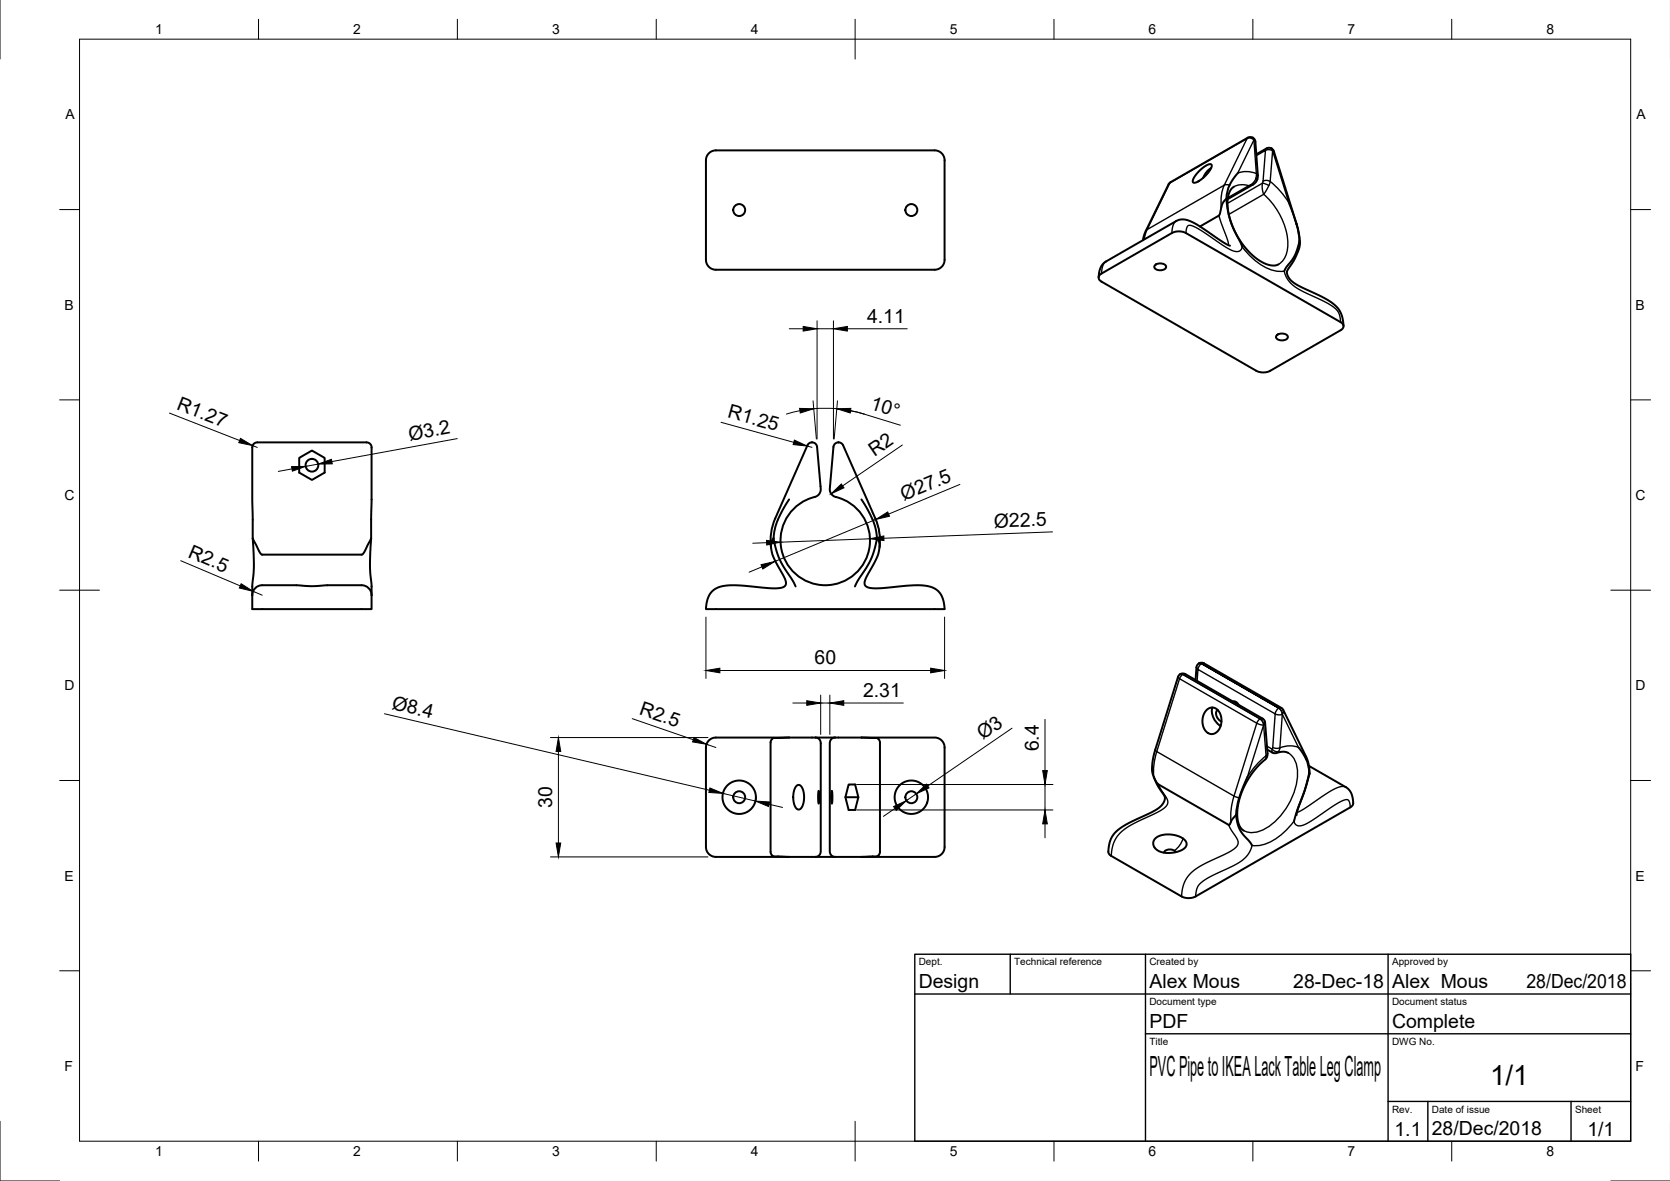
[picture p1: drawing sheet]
<svg xmlns="http://www.w3.org/2000/svg" width="420mm" height="297mm" viewBox="0 0 420 297" stroke-linecap="round" stroke-linejoin="round" font-family="sans-serif">
<!-- layer: Visible -->
<g fill="none" stroke="#000" stroke-width=".5">
<path d="M178.3 38.6a2.49 2.49 0 0 1 1.8-.8h55a2.5 2.5 0 0 1 2.5 2.5v25a2.5 2.5 0 0 1-2.5 2.5h-55a2.5 2.5 0 0 1-2.5-2.5v-25a2.49 2.49 0 0 1 .7-1.7zM319.9 37.3h-1.1l-2.7 1.5M319.9 37.3v.1M319.9 37.4l.6 .7 5.8 18.6 .5 2.2 .2 2.4M301.7 43l2.2-1.6a.61 .61 0 0 1 .9 0 .61 .61 0 0 1-.1 .9l-1.6 2.1-2.1 1.4a.59 .59 0 0 1-.9 0 .59 .59 0 0 1 .2-.8zM304.7 42.3l-1.1 1-.9 1.4M308.6 50l-1.1 1.3-.8 2.9-4.8 2.8M308.6 50l.3 3 .7 2.5 2.9 6.6M308.9 50.1l6.5-3.8 .9-1 .2-1.1-.7-8.6-.2-.7-.6-.4-1.1 .1-19.6 11.4-6.1 12.2-.7 2.2M310.4 47l-.7 .7-.6 1.1-.2 1.6v1.6l.8 3.8 1.7 3.8 2.3 3.2 1.5 1.5 1.5 1.1 1.4 .8 1.3 .5 1.2 .1 1.1-.3M311.4 43.6l-.3 .3a10.1 10.1 0 0 0-2.5 6.1M324.3 51l.7 1.9a30.3 30.3 0 0 1 1.9 7.7"/>
<path d="M276.7 69.1l18.2-10.5 1.2-.4 1.3 .1 1 .3 39.3 22.8a1.03 1.03 0 0 1-.4 1.7l-17.8 10.2-1.2 .3h-1.3l-.9-.3-39.4-22.8a.93 .93 0 0 1 0-1.4zM290.6 66.7a1.96 1.96 0 0 1 2.8 .3 1.3 1.3 0 0 1-1.7 1 .9 .9 0 0 1-1-.3 .9 .9 0 0 1-.1-1zM309.5 61.8l-2-1-7.2-4.8-1.9-.7h-1.7l-18.7 10.6-.6 .6-.6 1-.4 2.3M323.1 68.2l2.6-3.9 1.2-3.7 .1 1.2-.4 1.3-1 2.4-1.8 2.7v.7l.3 .7 .8 1 1.1 .9 7.3 3.5 2.6 1.8 .9 1 .6 1.1 .4 1.5 .2 1.6M321.2 84.4a1.96 1.96 0 0 1 2.8 .2 1.3 1.3 0 0 1-1.7 1 .9 .9 0 0 1-1-.2 .9 .9 0 0 1-.1-1zM75.3 115.2l3.2-1.9 3.2 1.9v3.7l-3.2 1.8-3.2-1.8zM210.9 111.3h.1M210.9 111.3a1.25 1.25 0 0 0-1.2 1.1l-.9 10.7 .2 .9 .8 .8a11.3 11.3 0 0 1 8.1 16 11.3 11.3 0 0 1-17.6 3.6 11.3 11.3 0 0 1 1.2-17.9l2.2-1.1 1.8-.6 .5-.5 .4-.7-.8-11.2a1.28 1.28 0 0 0-1.1-1.1 1.28 1.28 0 0 0-1.4 .7l-8.1 18.4a13.8 13.8 0 0 0-1 7.3M211 111.3a1.25 1.25 0 0 1 1.1 .7l8.1 18.4a13.8 13.8 0 0 1 1.1 7.3M63.6 135.4l1.7 3.4 .7 .7h25l.7-.7 1.7-3.4M63.6 135.4l.3 6.9-.4 4.8v2.6M63.6 135.4l-.1-22.9a1.27 1.27 0 0 1 1.2-1.2h27.5a1.27 1.27 0 0 1 1.3 1.2l-.1 22.9"/>
<path d="M93.4 135.4l-.3 7 .4 4.7v2.6M194.6 135.4l-.6 1.5 .2 2.2 .9 2 2.4 4.6 .3 1-.3 .7-.9 .4-1.6 .2-9.8-.8h-2.1l-1.9 .4-1.5 .7-1.1 1.2-.7 1.6-.3 2.1h60l-.3-2.2-.7-1.6-1-1.1-1.6-.8-1.8-.3h-2.1l-9.8 .8-1.7-.2-.8-.4-.3-.7 .2-1 2.5-4.6 .8-2 .3-2.2-.7-1.5M194.6 135.4l.7 2.8 .8 2.4 4.1 6.9M198.5 125.6l-.6 .9a19.9 19.9 0 0 0-3.3 8.9M216.7 125.6l.6 .9a19.9 19.9 0 0 1 3.3 8.9M220.6 135.4l-.6 2.8-.9 2.4-4 6.9M63.5 149.7a2.5 2.5 0 0 1 2.5-2.5h8.6l3.7 .2 4-.2h8.7a2.5 2.5 0 0 1 2.5 2.5M63.5 149.7v3.5h30v-3.5M296.9 169.6l-.5 .7-6 19.2-.6 3.8 .4 2 1.2 1.9 17.7 10.3 .3-.1 .6-1.2 1-1.2M297 169.6l.6-.2 .6 .1 19.5 11.2 .5 .7 .7 8.1-.1 .8-.4 .6-2.7 2.7-1.8 2.6-1.5 3.1-.9 3.2-.2 2.1 .2 2 .5 1.4 .9 .9M297 169.6h-.1M301.6 166.9l-.6 .8-.2 3.3"/>
<path d="M301.7 166.8l.5-.1 .7 .1 19.7 11.5 6.2 12.4 .5 1.7 .2 2.2M301.7 166.8l-.1 .1M303.5 178.6a2.12 2.12 0 0 1 2.3-.5 2.12 2.12 0 0 1 1.4 1.9v2.1a2.42 2.42 0 0 1-3.2 2.3 4 4 0 0 1-.5-5.8zM305 178a4.4 4.4 0 0 0 2.1 4.6M306.4 178.6a1.55 1.55 0 0 0 .3 2.5l.6 .4M310.2 176.4a1.32 1.32 0 0 1 1.4 .9M193.9 186.8v27.7l.2 .5 .5 .4 3.9 .1M198.5 185.5h-18.4a2.5 2.5 0 0 0-2.5 2.5v25a2.91 2.91 0 0 0 3.6 2.5h17.3M198.5 185.5l-3.9 .1-.5 .5-.2 .7M198.5 185.5h6.7M200.4 197.7a.95 .95 0 0 1 1-.2 .95 .95 0 0 1 .5 .9l.4 2.2-.5 2.2a.96 .96 0 0 1-1 .8 .96 .96 0 0 1-.8-.9l-.4-1.3v-1.5l.3-1.3zM205.2 185.5l.9 .4 .4 1v27.2l-.4 1-.9 .4"/>
<path d="M205.2 185.5h4.9M206 198.9l.1 1.6-.1 1.6-.2-1.5zM209.3 198.9l.1 1.6-.1 1.6-.2-1.6zM210.1 185.5l-1 .4-.3 1v27.2l.3 1 1 .4M210.1 185.5h6.6M216.7 185.5h18.4a2.5 2.5 0 0 1 2.5 2.5v25a2.91 2.91 0 0 1-3.5 2.5h-17.4M216.7 185.5l3.9 .1 .6 .5 .2 .7M221.4 186.8v27.7l-.2 .5-.6 .4-3.9 .1M313.8 195.4l-.5 1.3a25 25 0 0 0-2.3 8.2M318.8 188.5l1.8 .9 2.2-.3 1.3 .3M326.7 188l.4 .5a10.6 10.6 0 0 1 2.3 5.9M329.3 192.6l9.6 5.6 .9 1 .5 1.5a1.77 1.77 0 0 1-.3 2.2l-39.2 22.6-.9 .3-1.3 .1-1.2-.4-17.9-10.3a1.55 1.55 0 0 1-.6-2l.3-1.4 .5-1.2 .7-1 1-.9 2.6-1.7 6.7-3.2 1.2-.9 .7-.8 .4-.9v-.8l-1.7-2.7-1-2.3"/>
<path d="M329.4 194.4l.1 .2-.9 3.2-2.1 5.7-.3 1.5M329.4 194.4l-1 4.1-2.8 8.1M198.5 215.5h6.7M205.2 215.5h4.9M210.1 215.5h6.6M212.7 200.5h3.3l-.9 3.2h-1.6l-.8-3.2 .8-3.2h1.6l.9 3.2M290.7 210.9l.8-.6 1.3-.4 2.7 .1 1.3 .4 1 .7 .6 .7 .1 .7-.6 .9-1.5 .8-2 .3-1.9-.1-1.3-.5-.8-1-.2-1zM295.8 214.3a1.85 1.85 0 0 0-3 .2M311 205l.3 2 .6 1.6 3.1 4"/>
<circle cx="186" cy="52.8" r="1.5"/>
<circle cx="229.3" cy="52.8" r="1.5"/>
<circle cx="78.5" cy="117" r="1.6"/>
<circle cx="186" cy="200.5" r="4.2"/>
<circle cx="186" cy="200.5" r="1.5"/>
<circle cx="229.3" cy="200.5" r="4.2"/>
<circle cx="229.3" cy="200.5" r="1.5"/>
</g>
<!-- layer: Visible Narrow -->
<g fill="none" stroke="#000" stroke-width=".35">
<path d="M313.9 34.6l-.1 .2 .9-.1 .8 .5M315.2 34.6l.3 .6M315.5 35.2l-4.1 8.4 1.8-.5 1.4 .1 1.5 .4M315.5 35.2l.3 .4M315.5 35.2l.6 8.4M316.1 39.1l2.3-1.3-.6 7.8M318.6 37.3l-.2 .5 .8-.2 1 .3M320.2 37.9l-.3-.5 .3 .5 .3 .2M320.2 37.9l4.1 13.1a21.1 21.1 0 0 0-4.7-5.4M320.2 37.9l-.6 7.7M288.3 58.1l.3-.3-.7 2.4M294.3 46l-.3 .4"/>
<path d="M294.3 46l-5.7 11.8 19.4-11.2M294.3 46l19.5-11.2-5.8 11.8M294.5 45.8l-.2 .2M295.9 55.6l-.7 1-.4 2M298.4 58.6l.3-1.7 .4-.2h.6l2.3 1.2 6 4 2 1.1 1 .3 .7-.1 .5-.4 .3-.7a13.5 13.5 0 0 0 9.7 6.2l.9-.1 .4 1.2 .6 1.1 2 1.8 7.5 3.8 2.2 1.4 1.1 1.3 .4 2.2M306.7 54.2l2.1 5.9 .3 1.6M308 46.6l.6-.2 .7 .2M308 46.6a10.3 10.3 0 0 0-.7 5.5M310.4 47l1.8-.5 2 .2-5.3 3M316 44.8l-.7 1.2-1.1 .7 1-.3M316 44.8l.3 .3M316.1 43.6l-.1 1.2"/>
<path d="M316.1 43.6l.4 .5M317.8 45.6l-.3 1.4 .3 1.6a18.9 18.9 0 0 1 6.2 13.1 5.6 5.6 0 0 1-2.3 4.8M317.8 45.6l.7-.2 1.1 .2M319.2 46.7l-1.6-.6-8.8 5M319.6 45.6l-.5 1.4-1.2 1.9-8.7 5M326.2 56.3v.1M278.2 65.8l-.7 1-.4 2M297.6 169.6l19.4 11.2M297.6 169.6l-.8 1.1-.4-.4M297.6 169.6h-.6h.6M297.6 169.6h.1M298.2 169.6h-.6"/>
<path d="M301.2 171.3l.2-2.9 19.4 11.2-.6 8.4M301.6 166.9h.7zM302.3 166.9l19.4 11.2zM302.3 166.9l-.5 .5-.4 1-.4-.5M302.9 166.8l-.6 .1M321.7 178.1l.6 .6 .3 1M321.7 178.1l-.5 .5-.4 1 1 .2 .8-.1M321.7 178.1l.7 .7 .2 .9 .3-.6v-.5M322.4 178l-.7 .1M322.6 179.7l-.6 8.4M322.6 179.7l4.1 8.3-1.9-.4-1.3 .1-1.5 .4M322.6 179.7h.1"/>
<path d="M290.6 188.6l.4 .4M291 189a15.7 15.7 0 0 0-.7 6.4M291 189l19.5 11.2M291.4 197.3l2.3 3.8 .1 .8-.2 .7-1.7 1.3-7 3.4-2.8 1.9-1 1.2-.8 1.4-.5 1.5-.2 2M316.2 181.9l1.7 .5M316.2 181.9l-19.4-11.2-5.8 18.3M316.2 181.9l-5.7 18.3M317 180.8l.6 .7 .3 .9M317 180.8l-.8 1.1M317 180.8l.7 .7 .2 .9M317.7 180.7l-.7 .1M317.9 182.4l-4.1 13a21.1 21.1 0 0 1 4.7-5.3"/>
<path d="M317.9 182.4h.1M317.9 182.4l.6 7.7M318.3 181.7l-.4 .7M318.5 190.1v.6l-.3 .4M318.7 190.6l-.3 .3M318.8 187.7l1.9 1.2 1 .1M318.9 189.5l-.4 .6M320.2 188l-.2 .8 .1 .5M320.2 188l1.1 .2 .7-.1M322 188.1l-.3 .8-.5 .5M324.1 189.4a5.6 5.6 0 0 1 2.4 5.1 17.2 17.2 0 0 1-9 14.3 5.2 5.2 0 0 1-4.6 .1M328.6 190.3v.7"/>
<path d="M338.6 198l-1.3-.2-1.7 .7-7.5 4.9-1.8 1M297.6 210.9l-.8 1.7-1.3 1.4M309.1 207.5l2.3 3.8 .1 .7-.2 .7-1.7 1.4-7 3.4-2.7 1.8-1.2 1.3-.7 1.4-.5 1.7-.2 1.8M310.5 200.2l1.3 .5M310.5 200.2a15.7 15.7 0 0 0-.8 6.4M339.7 203.1l-.4-1.7-.3-.3h-.5l-2.4 1.2-5.7 3.9-2.3 1.2-1 .3-.7-.1-.6-.4-.2-.6a13.5 13.5 0 0 1-9.7 6.1l-.9-.1-.3 1.1-.7 1.2-2 1.9-7.3 3.6-2.4 1.5-1.1 1.4-.4 2.2"/>
</g>
<!-- layer: Border -->
<g fill="none" stroke="#000" stroke-width=".25">
<path d="M0 -.1v15M20 9.9h390.3v277.1h-390.3zM65 4.8v5.1M115.1 4.8v5.1M165.1 4.8v5.1M215.1 4.8v10.1M265.2 4.8v5.1M315.2 4.8v5.1M365.2 4.8v5.1M15 52.7h5M410.3 52.7h5M15 100.6h5"/>
<path d="M410.3 100.6h5M15 148.4h10M405.3 148.4h10M15 196.3h5M410.3 196.3h5M15 244.2h5M410.3 244.2h5M0 282v15h15M65 287v5M115.1 287v5M165.1 287v5M215.1 282v10"/>
<path d="M265.2 287v5M315.2 287v5M365.2 287v5M405.3 297h14.9"/>
</g>
<!-- layer: TitleBlock -->
<path d="M230.2 240h180.1v47h-180.1zM230.2 250h180.1M254.2 240v10M288.2 240v47M349.2 240v47M288.2 260h122.1M349.2 277h61.1M359.2 277v10M395.3 277v10" fill="none" stroke="#000" stroke-width=".35"/>
<!-- layer: Dimensions -->
<g fill="none" stroke="#000" stroke-width=".25">
<path d="M198.6 82.7h3.5M205.6 80.7v29.7M205.6 82.7h4.1M209.7 80.7v29.7M213.2 82.7h15.1M42.6 103.9l17.7 6.9M63.6 112.1l1.1 .4M73.5 117.9l-3.5 .7M80.1 116.7l-3.2 .6M115 110.3l-31.5 5.8M181.4 106.2l18.3 5.1M201.3 103.3l-3.4 .8"/>
<path d="M203.1 112.2l1.2 .3M204.6 100.8l.8 9.6M204.7 102.8a33.3 33.3 0 0 1 12.7 1.3M210.7 100.8l-.8 9.6M214 103.3l3.4 .8M217.4 104.1l9.1 2.9M227 111.9l-15 10.3M192.9 136.5l-3.5 .1M218.9 135.5l-22.5 .9M219.4 128.9a13.8 13.8 0 0 1 2 6.8M220.3 130.7l-25.4 10.5M241.5 121.8l-17.9 7.5"/>
<path d="M264.8 133.8l-42.4 1.6M45.5 141l14.9 6.4M63.7 148.7l2.3 1M177.6 155.2v15.4M191.7 142.6l-3.2 1.3M237.6 155.2v15.4M96.7 179.5l81.8 19.3M181.1 168.6h53M199.5 176.8h3.5M206.5 174.8v9.9M206.5 176.8h2.3M208.8 174.8v9.9"/>
<path d="M212.3 176.8h15M138.5 185.5h39.6M140.5 189v23M159.1 180.8l15.3 5.3M177.7 187.2l2.4 .8M181.9 199.6l8.2 1.9M215.5 197.3h49.4M230.5 199.7l-2.5 1.7M254.6 183.2l-21.2 14.5M262.9 180.9v12.9M262.9 197.3v6.4M138.5 215.5h39.6"/>
<path d="M193.5 202.3l3.4 .8M215.5 203.7h49.4M225.2 203.3l-2.9 2M262.9 207.2v3.5"/>
</g>
<g fill="#000" stroke="#000" stroke-width=".25">
<path d="M202.1 82.1l3.5 .6-3.5 .6zM209.7 82.7l3.5-.6v1.2zM60.5 110.3l3.1 1.8-3.5-.8zM73.4 117.4l3.5-.1-3.3 1.2zM80.1 116.7l3.3-1.2 .2 1.2zM199.9 110.7l3.2 1.5-3.6-.4zM201.2 102.7l3.5 .1-3.4 1.1zM210.5 102.8l3.6-.1-.2 1.2zM192.9 135.9l3.5 .5-3.5 .7zM209.1 124.2l2.6-2.5 .6 1zM218.9 135.5l3.5-.7v1.2zM220.3 130.7l3-1.9 .5 1z"/>
<path d="M60.7 146.8l3 1.9-3.5-.8zM191.5 142l3.4-.8-3 1.9zM177.6 168.6l3.5-.5v1.1zM203 176.2l3.5 .6-3.5 .6zM208.8 176.8l3.5-.6v1.2zM234.1 168.1l3.5 .5-3.5 .6zM140.5 185.5l.6 3.5h-1.2zM174.6 185.5l3.1 1.7-3.5-.6zM178.6 198.2l3.3 1.4-3.6-.3zM230.5 199.7l2.6-2.5 .6 1zM262.3 193.8h1.2l-.6 3.5zM139.9 212h1.2l-.6 3.5z"/>
<path d="M190.1 201.5l3.5 .2-.3 1.1zM224.8 202.9l3.2-1.5-2.5 2.4zM262.9 203.7l.6 3.5h-1.2z"/>
</g>
<g font-size="7">
<text x="289.2" y="270.5">PVC Pipe to IKEA Lack Table Leg Clamp</text>
<text x="374.9" y="272.9">1/1</text>
</g>
<g font-size="4.9">
<text x="218.1" y="81.2">4.11</text>
<text x="44.2" y="102.9" transform="rotate(21 44.2 102.9)">R1.27</text>
<text x="182.9" y="105" transform="rotate(15 182.9 105)">R1.25</text>
<text x="218.8" y="102.9" transform="rotate(17 218.8 102.9)">10°</text>
<text x="103.1" y="110.8" transform="rotate(-10 103.1 110.8)">Ø3.2</text>
<text x="220" y="114.9" transform="rotate(-34 220 114.9)">R2</text>
<text x="227.4" y="125.9" transform="rotate(-23 227.4 125.9)">Ø27.5</text>
<text x="250.1" y="132.7" transform="rotate(-2 250.1 132.7)">Ø22.5</text>
<text x="47.1" y="140" transform="rotate(23 47.1 140)">R2.5</text>
<text x="204.9" y="167.1">60</text>
<text x="98.4" y="178.2" transform="rotate(13 98.4 178.2)">Ø8.4</text>
<text x="160.6" y="179.6" transform="rotate(19 160.6 179.6)">R2.5</text>
<text x="217.1" y="175.3">2.31</text>
<text x="247.3" y="186.2" transform="rotate(-34 247.3 186.2)">Ø3</text>
<text x="261.4" y="189" transform="rotate(-90 261.4 189)">6.4</text>
<text x="138.9" y="203.2" transform="rotate(-90 138.9 203.2)">30</text>
<text x="231.2" y="248.5">Design</text>
<text x="289.2" y="248.5">Alex Mous</text>
<text x="325.4" y="248.5">28-Dec-18</text>
<text x="350.2" y="248.5">Alex Mous</text>
<text x="384" y="248.5">28/Dec/2018</text>
<text x="289.2" y="258.5">PDF</text>
<text x="350.2" y="258.5">Complete</text>
<text x="350.8" y="285.7">1.1</text>
<text x="360.2" y="285.5">28/Dec/2018</text>
<text x="399.4" y="285.7">1/1</text>
</g>
<g font-size="3.5">
<text x="39" y="8.6">1</text>
<text x="88.9" y="8.6">2</text>
<text x="138.9" y="8.6">3</text>
<text x="188.9" y="8.6">4</text>
<text x="239" y="8.6">5</text>
<text x="288.9" y="8.6">6</text>
<text x="339" y="8.6">7</text>
<text x="389.1" y="8.6">8</text>
<text x="16.4" y="30">A</text>
<text x="411.7" y="30">A</text>
<text x="16.2" y="77.9">B</text>
<text x="411.5" y="77.9">B</text>
<text x="16.3" y="125.8">C</text>
<text x="411.5" y="125.8">C</text>
<text x="16.2" y="173.6">D</text>
<text x="411.5" y="173.6">D</text>
<text x="16.3" y="221.5">E</text>
<text x="411.5" y="221.5">E</text>
<text x="16.3" y="269.4">F</text>
<text x="411.5" y="269.4">F</text>
<text x="39" y="290.8">1</text>
<text x="88.9" y="290.8">2</text>
<text x="138.9" y="290.8">3</text>
<text x="188.9" y="290.8">4</text>
<text x="239" y="290.8">5</text>
<text x="288.9" y="290.8">6</text>
<text x="339" y="290.8">7</text>
<text x="389.1" y="290.8">8</text>
</g>
<g font-size="2.5">
<text x="231.2" y="242.8">Dept.</text>
<text x="255.2" y="242.8">Technical reference</text>
<text x="289.2" y="242.8">Created by</text>
<text x="350.2" y="242.8">Approved by</text>
<text x="289.2" y="252.8">Document type</text>
<text x="350.2" y="252.8">Document status</text>
<text x="289.2" y="262.8">Title</text>
<text x="350.2" y="262.8">DWG No.</text>
<text x="350.2" y="279.8">Rev.</text>
<text x="360.2" y="279.8">Date of issue</text>
<text x="396.3" y="279.8">Sheet</text>
</g>
</svg>
